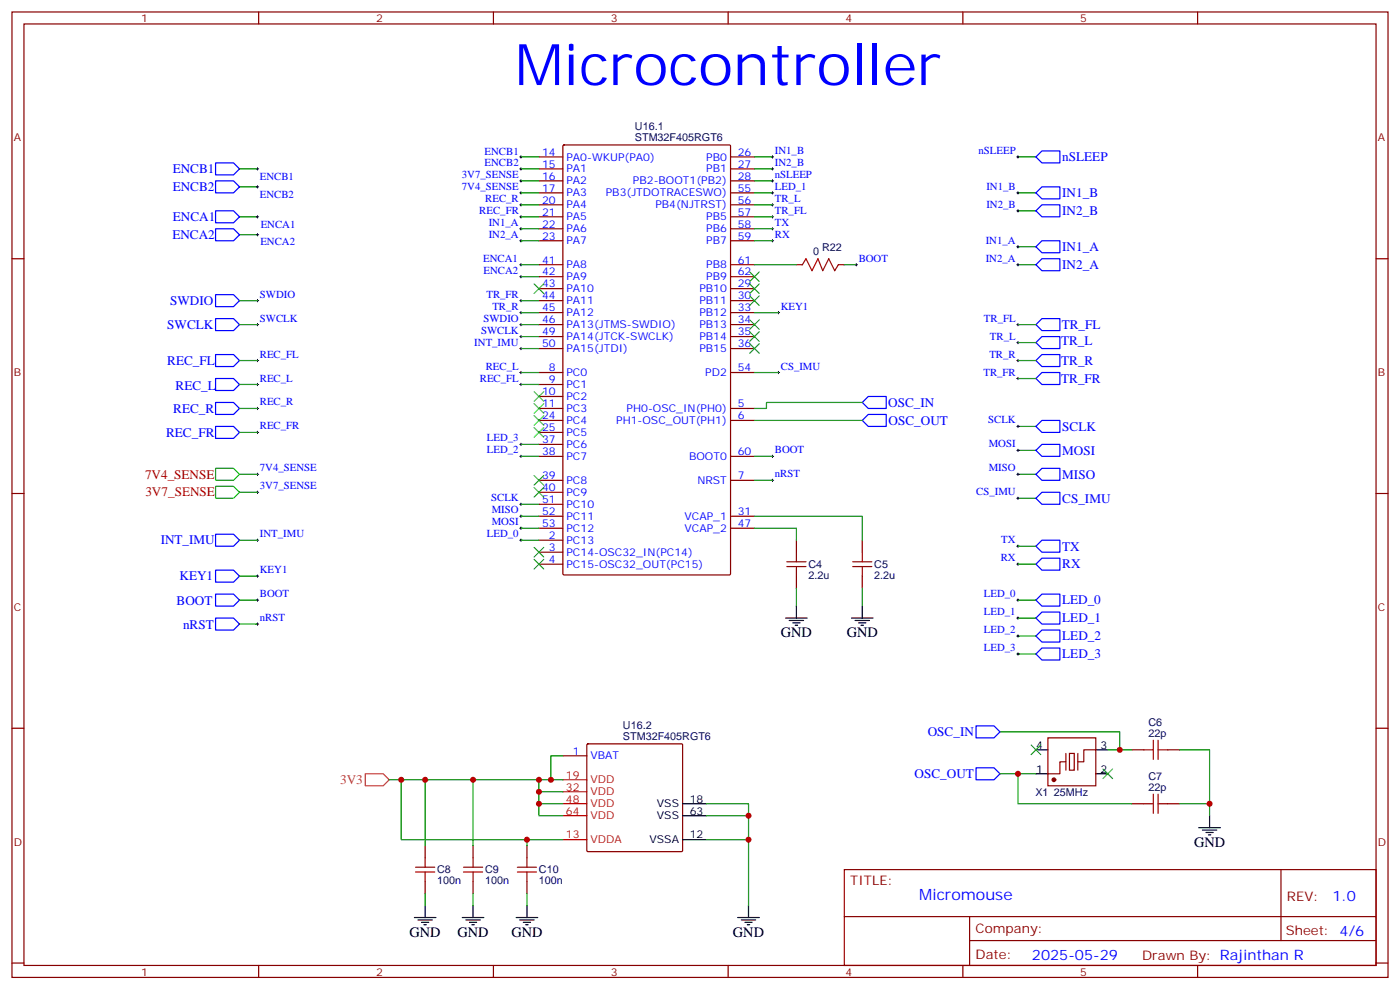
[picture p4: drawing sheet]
<svg xmlns="http://www.w3.org/2000/svg" width="412mm" height="292mm" viewBox="0 0 412 292" stroke-linecap="round" stroke-linejoin="round" font-family="sans-serif">
<g fill="none" stroke="#870000" stroke-width=".35">
<path d="M3.5 3.5h405.4v284.4h-405.4zM7.1 7.1h398.2v277.2h-398.2zM76.2 3.5v3.6M145.3 3.5v3.6M214.5 3.5v3.6M283.6 3.5v3.6M352.8 3.5v3.6M158.7 46.2h7.1M158.7 49.7h7.1M158.7 53.3h7.1M158.7 56.8h7.1M165.9 42.9l.3-.2h48.6l.3 .2 .1 126.1-.2 .3h-48.8l-.3-.2z"/>
<path d="M215.2 46.2h7M215.2 49.7h7M215.2 53.3h7M215.2 56.8h7M3.5 76.2h3.6M158.7 60.3h7.1M158.7 63.9h7.1M158.7 67.4h7.1M158.7 70.9h7.1M158.7 78h7.1M215.2 60.3h7M215.2 63.9h7"/>
<path d="M215.2 67.4h7M215.2 70.9h7M215.2 78h7M234.6 78h1.8M246.9 78h1.8M405.3 76.2h3.6M158.7 85h7.1M158.7 88.5h7.1M158.7 92.1h7.1M158.7 95.6h7.1M158.7 99.1h7.1M158.7 81.5h7.1"/>
<path d="M215.2 85h7M215.2 88.5h7M215.2 92.1h7M215.2 95.6h7M215.2 99.1h7M215.2 81.5h7M158.7 102.7h7.1M158.7 109.7h7.1M158.7 113.2h7.1M158.7 116.8h7.1M215.2 102.7h7M215.2 109.7h7"/>
<path d="M158.7 120.3h7.1M158.7 123.8h7.1M158.7 127.4h7.1M158.7 130.9h7.1M158.7 134.4h7.1M215.2 120.3h7M215.2 123.8h7M215.2 134.4h7M3.5 145.3h3.6M158.7 159.1h7.1M158.7 141.5h7.1M158.7 145h7.1"/>
<path d="M158.7 148.5h7.1M158.7 152h7.1M158.7 155.6h7.1M215.2 141.5h7M215.2 152h7M215.2 155.6h7M234.6 159.1v3.5M254 159.1v3.5M405.3 145.3h3.6M158.7 162.6h7.1M158.7 166.2h7.1M234.6 169.7v3.5"/>
<path d="M254 169.7v3.5M3.5 214.5h3.6M172.9 219.2l.3-.1h27.5l.3 .1 .1 31.3-.2 .3h-27.7l-.3-.2zM308.7 217.3h14.1v14.1h-14.1zM405.3 214.5h3.6M165.8 222.6h7.1M314 224.4h-1.8v3.5h-3.5M315 221.9h1.4v4.9h-1.4zM322.8 220.8h-3.5v3.6h-1.8M333.4 220.8h3.5M333.4 236.7h3.5M344 220.8h3.5"/>
<path d="M344 236.7h3.5M125.2 249.1v3.5M125.2 259.6v3.6M139.3 249.1v3.5M139.3 259.6v3.6M155.2 249.1v3.5M155.2 259.6v3.6M248.7 256.1h156.6v28.2h-156.6zM377.3 256.1v20.9M248.7 270h156.5M285.6 277h119.6M285.6 270v14.1"/>
<path d="M3.5 283.6h3.6M76.2 284.3v3.6M145.3 284.3v3.6M214.5 284.3v3.6M283.6 284.3v3.6M352.8 284.3v3.6M405.3 283.6h3.6"/>
</g>
<g fill="none" stroke="#000" stroke-width=".35">
<path d="M234.6 178.5v3.5M254 178.5v3.5M231.4 182h6.4M232.5 182.7h4.2M233.5 183.4h2.2M234.2 184.2h.7M250.8 182h6.4M251.9 182.7h4.2M252.9 183.4h2.2M253.6 184.2h.8M201.1 236.7h7M305.2 227.9h3.5"/>
<path d="M305.2 220.8h3.5M322.8 227.9h3.5M322.8 220.8h3.5M201.1 247.3h7M201.1 240.2h7M353.1 243.8h6.4M354.2 244.5h4.2M355.2 245.2h2.2M356 245.9h.7M356.3 240.2v3.6M122.1 270.2h6.3M123.1 270.9h4.3"/>
<path d="M124.2 271.6h2.1M124.9 272.3h.7M125.2 266.7v3.5M136.2 270.2h6.3M137.2 270.9h4.3M138.3 271.6h2.1M139 272.3h.7M139.3 266.7v3.5M152 270.2h6.4M153.1 270.9h4.2M154.2 271.6h2.1M154.9 272.3h.7"/>
<path d="M155.2 266.7v3.5M217.3 270.2h6.4M218.4 270.9h4.2M219.4 271.6h2.1M220.1 272.3h.7M220.5 266.7v3.5"/>
</g>
<path d="M165.8 229.7h7.1M165.8 233.2h7.1M165.8 236.7h7.1M165.8 247.3h7.1M165.8 240.2h7.1" fill="none" stroke="#f00" stroke-width=".35"/>
<path d="M107.6 227.9h5.3l1.8 1.8-1.8 1.7h-5.3z" fill="none" stroke="#c60" stroke-width=".35"/>
<g fill="none" stroke="#008700" stroke-width=".35">
<path d="M70.6 49.7h5.2M70.6 55h5.2M153.5 49.7h5.2M153.5 46.2h5.2M153.5 56.8h5.2M153.5 53.3h5.2M222.2 49.7h5.3M222.2 46.2h5.3M222.2 56.8h5.3M222.2 53.3h5.3M299.9 46.2h5.3M299.9 56.8h5.3"/>
<path d="M70.6 63.9h5.2M70.6 69.1h5.2M153.5 63.9h5.2M153.5 78h5.2M153.5 67.4h5.2M153.5 70.9h5.2M153.5 60.3h5.2M222.2 63.9h5.3M222.2 78h12.4M222.2 67.4h5.3M222.2 70.9h5.3M222.2 60.3h5.3"/>
<path d="M248.7 78h3.5M299.9 78h5.3M299.9 72.7h5.3M299.9 62.1h5.3M70.6 95.6h5.2M70.6 88.5h5.2M153.5 99.1h5.2M153.5 95.6h5.2M153.5 88.5h5.2M153.5 81.5h5.2M153.5 92.1h5.2M222.2 92.1h7.1"/>
<path d="M299.9 95.6h5.3M70.6 106.2h5.2M70.6 113.2h5.2M153.5 113.2h5.2M153.5 109.7h5.2M153.5 102.7h5.2M222.2 109.7h7.1M254 118.5h-28.2v1.8h-3.6M299.9 106.2h5.3M299.9 100.9h5.3M299.9 111.5h5.3M70.6 127.4h5.2"/>
<path d="M70.6 120.3h5.2M70.6 139.7h5.2M153.5 134.4h5.2M153.5 130.9h5.2M222.2 123.8h31.8M222.2 134.4h5.3M299.9 139.7h5.3M299.9 125.6h5.3M299.9 132.6h5.3M70.6 145h5.2M70.6 159.1h5.2M153.5 148.5h5.2"/>
<path d="M153.5 152h5.2M153.5 155.6h5.2M153.5 159.1h5.2M222.2 155.6h12.4v3.5M222.2 152h31.8v7.1M222.2 141.5h5.3M299.9 146.8h5.3M70.6 176.7h5.2M70.6 169.7h5.2M234.6 173.2v5.3M254 173.2v5.3M299.9 166.2h5.3"/>
<path d="M299.9 160.9h5.3M299.9 176.7h5.3M70.6 183.8h5.2M299.9 182h5.3M299.9 187.3h5.3M299.9 192.6h5.3M294.6 215.5h35.2v5.3M114.7 229.7h51.1M118.2 229.7v17.6h47.6M125.2 229.7v19.4M139.3 229.7v19.4M158.7 229.7v10.5h7.1"/>
<path d="M158.7 233.2h7.1M158.7 236.7h7.1M165.8 222.6h-3.5v7.1M208.1 236.7h12.4v30M294.6 227.9h10.6M299.9 227.9v8.8h33.5M326.3 220.8h7.1M347.5 220.8h8.8v19.4M347.5 236.7h8.8M155.2 247.3v1.8M208.1 240.2h12.4M208.1 247.3h12.4"/>
<path d="M125.2 263.2v3.5M139.3 263.2v3.5M155.2 263.2v3.5"/>
</g>
<g fill="none" stroke="#00f" stroke-width=".35">
<path d="M63.5 48h5.3l1.8 1.7-1.8 1.8h-5.3zM63.5 53.3h5.3l1.8 1.7-1.8 1.8h-5.3zM306.9 44.5h5.3v3.5h-5.3l-1.7-1.8zM306.9 55h5.3v3.6h-5.3l-1.7-1.8zM63.5 67.4h5.3l1.8 1.7-1.8 1.8h-5.3zM63.5 62.1h5.3l1.8 1.8-1.8 1.7h-5.3zM306.9 70.9h5.3v3.5h-5.3l-1.7-1.7zM306.9 60.3h5.3v3.6h-5.3l-1.7-1.8zM306.9 76.2h5.3v3.5h-5.3l-1.7-1.7zM63.5 86.8h5.3l1.8 1.7-1.8 1.8h-5.3zM63.5 93.8h5.3l1.8 1.8-1.8 1.8h-5.3zM306.9 93.8h5.3v3.6h-5.3l-1.7-1.8z"/>
<path d="M63.5 104.4h5.3l1.8 1.8-1.8 1.8h-5.3zM63.5 111.5h5.3l1.8 1.7-1.8 1.8h-5.3zM63.5 118.5h5.3l1.8 1.8-1.8 1.8h-5.3zM254 118.5l1.8-1.7h5.3v3.5h-5.3zM305.2 100.9l1.7-1.8h5.3v3.6h-5.3zM306.9 104.4h5.3v3.6h-5.3l-1.7-1.8zM306.9 109.7h5.3v3.5h-5.3l-1.7-1.7zM63.5 125.6h5.3l1.8 1.8-1.8 1.7h-5.3zM254 123.8l1.8-1.7h5.3v3.5h-5.3zM306.9 137.9h5.3v3.6h-5.3l-1.7-1.8zM306.9 130.9h5.3v3.5h-5.3l-1.7-1.8zM306.9 123.8h5.3v3.6h-5.3l-1.7-1.8z"/>
<path d="M63.5 157.3h5.3l1.8 1.8-1.8 1.8h-5.3zM306.9 145h5.3v3.5h-5.3l-1.7-1.7zM306.9 159.1h5.3v3.5h-5.3l-1.7-1.7zM63.5 175h5.3l1.8 1.7-1.8 1.8h-5.3zM63.5 167.9h5.3l1.8 1.8-1.8 1.7h-5.3zM306.9 164.4h5.3v3.5h-5.3l-1.7-1.7zM306.9 175h5.3v3.5h-5.3l-1.7-1.8zM63.5 182h5.3l1.8 1.8-1.8 1.8h-5.3zM305.2 187.3l1.7-1.7h5.3v3.5h-5.3zM306.9 180.3h5.3v3.5h-5.3l-1.7-1.8zM306.9 190.9h5.3v3.5h-5.3l-1.7-1.8zM287.5 213.8h5.3l1.8 1.7-1.8 1.8h-5.3z"/>
<path d="M287.5 226.1h5.3l1.8 1.8-1.8 1.8h-5.3z"/>
</g>
<circle cx="310.4" cy="229.7" r=".53" fill="#870000" stroke="#870000" stroke-width=".35"/>
<path d="M314 221.9v4.9M317.5 221.9v4.9" fill="none" stroke="#871200" stroke-width=".35"/>
<g fill="none" stroke="#a10000" stroke-width=".35">
<path d="M236.4 78l1-1.8 1.8 3.5 1.7-3.5 1.5 3.5 1.7-3.5 1.8 3.5 1-1.7M231.8 165.5h5.6M231.8 166.9h5.6M234.6 162.6v2.9M234.6 166.9v2.8M251.2 165.5h5.6M251.2 166.9h5.6M254 162.6v2.9M254 166.9v2.8M339.7 218v5.7M341.1 218v5.7M336.9 220.8h2.8"/>
<path d="M336.9 236.7h2.8M339.7 233.9v5.6M341.1 220.8h2.9M341.1 233.9v5.6M341.1 236.7h2.9M122.4 256.8h5.7M122.4 255.4h5.7M125.2 252.6v2.8M125.2 256.8v2.8M136.5 256.8h5.7M136.5 255.4h5.7M139.3 252.6v2.8"/>
<path d="M139.3 256.8v2.8M152.4 256.8h5.6M152.4 255.4h5.6M155.2 252.6v2.8M155.2 256.8v2.8"/>
</g>
<g fill="none" stroke="#000" stroke-width=".29">
<path d="M75.5 49.7h.7M75.5 55h.7M75.8 49.4v.7M75.8 54.7v.7M153.1 49.7h.7M153.1 46.2h.7M153.1 56.8h.7M153.1 53.3h.7M153.5 45.9v.7M153.5 49.4v.7M153.5 52.9v.7M153.5 56.4v.8"/>
<path d="M153.5 60v.7M227.2 49.7h.7M227.2 46.2h.7M227.2 56.8h.7M227.2 53.3h.7M227.5 45.9v.7M227.5 49.4v.7M227.5 52.9v.7M227.5 56.4v.8M227.5 60v.7M299.5 46.2h.7M299.5 56.8h.7"/>
<path d="M299.9 45.9v.7M299.9 56.4v.8M75.5 63.9h.7M75.5 69.1h.7M75.8 63.5v.7M75.8 68.8v.7M153.1 63.9h.7M153.1 78h.7M153.1 67.4h.7M153.1 70.9h.7M153.1 60.3h.7M153.5 63.5v.7"/>
<path d="M153.5 67v.7M153.5 70.6v.7M153.5 77.6v.7M227.2 63.9h.7M227.2 67.4h.7M227.2 70.9h.7M227.2 60.3h.7M227.5 63.5v.7M227.5 67v.7M227.5 70.6v.7M251.9 78h.7M252.2 77.6v.7"/>
<path d="M299.5 78h.7M299.5 72.7h.7M299.5 62.1h.7M299.9 61.7v.7M299.9 72.3v.7M299.9 77.6v.7M75.5 88.5h.7M75.5 95.6h.7M75.8 88.2v.7M75.8 95.2v.8M153.1 88.5h.7M153.1 95.6h.7"/>
<path d="M153.1 99.1h.7M153.1 81.5h.7M153.1 92.1h.7M153.5 81.1v.7M153.5 88.2v.7M153.5 91.7v.7M153.5 95.2v.8M153.5 98.8v.7M229 92.1h.7M229.3 91.7v.7M299.5 95.6h.7M299.9 95.2v.8"/>
<path d="M75.5 106.2h.7M75.5 113.2h.7M75.8 105.8v.7M75.8 112.9v.7M75.8 119.9v.8M153.1 113.2h.7M153.1 109.7h.7M153.1 102.7h.7M153.5 102.3v.7M153.5 109.4v.7M153.5 112.9v.7M229 109.7h.7"/>
<path d="M229.3 109.4v.7M299.5 106.2h.7M299.5 100.9h.7M299.5 111.5h.7M299.9 100.5v.7M299.9 105.8v.7M299.9 111.1v.7M75.5 120.3h.7M75.5 127.4h.7M75.5 139.7h.7M75.8 127v.7M75.8 139.3v.8"/>
<path d="M153.1 134.4h.7M153.1 130.9h.7M153.5 130.5v.7M153.5 134.1v.7M227.2 134.4h.7M227.5 134.1v.7M299.5 139.7h.7M299.5 132.6h.7M299.5 125.6h.7M299.9 125.2v.7M299.9 132.3v.7M299.9 139.3v.8"/>
<path d="M75.5 145h.7M75.5 159.1h.7M75.8 144.6v.7M75.8 158.8v.7M153.1 148.5h.7M153.1 155.6h.7M153.1 152h.7M153.1 159.1h.7M153.5 148.2v.7M153.5 151.7v.7M153.5 155.2v.7M153.5 158.8v.7"/>
<path d="M227.2 141.5h.7M227.5 141.1v.7M299.5 146.8h.7M299.9 146.4v.7M75.5 176.7h.7M75.5 169.7h.7M75.8 169.3v.7M75.8 176.4v.7M299.5 160.9h.7M299.5 166.2h.7M299.5 176.7h.7M299.9 160.5v.7"/>
<path d="M299.9 165.8v.7M299.9 176.4v.7M75.5 183.8h.7M75.8 183.4v.8M299.5 182h.7M299.5 187.3h.7M299.5 192.6h.7M299.9 181.7v.7M299.9 187v.7M299.9 192.3v.7"/>
</g>
<path d="M63.5 137.9h5.3l1.8 1.8-1.8 1.8h-5.3zM63.5 143.2h5.3l1.8 1.8-1.8 1.8h-5.3z" fill="none" stroke="#0f0" stroke-width=".35"/>
<g fill="none" stroke="#3c3" stroke-width=".35">
<path d="M157.3 83.6l2.9 2.8M160.2 83.6l-2.9 2.8M220.8 80.1l2.9 2.8M220.8 83.6l2.9 2.8M220.8 87.1l2.9 2.9M220.8 94.2l2.9 2.8M220.8 97.7l2.9 2.8M223.7 80.1l-2.9 2.8M223.7 83.6l-2.9 2.8M223.7 87.1l-2.9 2.9M223.7 94.2l-2.9 2.8M223.7 97.7l-2.9 2.8"/>
<path d="M157.3 115.4l2.9 2.8M157.3 118.9l2.9 2.8M160.2 115.4l-2.9 2.8M160.2 118.9l-2.9 2.8M220.8 101.2l2.9 2.9M223.7 101.2l-2.9 2.9M157.3 122.4l2.9 2.8M157.3 125.9l2.9 2.9M160.2 122.4l-2.9 2.8M160.2 125.9l-2.9 2.9M157.3 140.1l2.9 2.8M157.3 143.6l2.9 2.8"/>
<path d="M160.2 143.6l-2.9 2.8M160.2 140.1l-2.9 2.8M157.3 161.2l2.9 2.8M157.3 164.7l2.9 2.9M160.2 161.2l-2.9 2.8M160.2 164.7l-2.9 2.9M303.7 219.4l2.9 2.8M306.6 219.4l-2.9 2.8M324.9 226.5l2.8 2.8M327.7 226.5l-2.8 2.8"/>
</g>
<g fill="#c00">
<circle cx="158.8" cy="229.7" r=".88"/>
<circle cx="220.5" cy="240.2" r=".88"/>
<circle cx="162.3" cy="229.7" r=".88"/>
<circle cx="158.8" cy="233.2" r=".88"/>
<circle cx="158.8" cy="236.7" r=".88"/>
<circle cx="220.5" cy="247.3" r=".88"/>
<circle cx="356.3" cy="236.7" r=".88"/>
<circle cx="329.8" cy="220.8" r=".88"/>
<circle cx="299.9" cy="227.9" r=".88"/>
<circle cx="125.2" cy="229.7" r=".88"/>
<circle cx="139.3" cy="229.7" r=".88"/>
<circle cx="155.2" cy="247.3" r=".88"/>
<circle cx="118.2" cy="229.7" r=".88"/>
</g>
<text font-size="16.9" fill="#00f" x="151.7" y="25">Microcontroller</text>
<text font-size="4.6" fill="#00f" x="270.8" y="265.1">Micromouse</text>
<g font-size="4.2">
<text x="230" y="187.7">GND</text>
<text x="249.4" y="187.7">GND</text>
<text x="351.7" y="249.4">GND</text>
<text x="120.6" y="275.9">GND</text>
<text x="134.8" y="275.9">GND</text>
<text x="150.6" y="275.9">GND</text>
<text x="215.9" y="275.9">GND</text>
</g>
<g font-size="4.2" fill="#00f">
<text x="392.5" y="265.4">1.0</text>
<text x="304" y="282.7">2025-05-29</text>
</g>
<g font-size="3.9" fill="#00f">
<text x="312.9" y="47.5">nSLEEP</text>
<text x="50.9" y="50.9">ENCB1</text>
<text x="50.9" y="56.1">ENCB2</text>
<text x="312.9" y="58">IN1_B</text>
<text x="50.9" y="65.2">ENCA1</text>
<text x="312.9" y="63.3">IN2_B</text>
<text x="50.8" y="70.4">ENCA2</text>
<text x="312.9" y="73.9">IN1_A</text>
<text x="312.9" y="79.2">IN2_A</text>
<text x="50.1" y="89.8">SWDIO</text>
<text x="49.3" y="96.9">SWCLK</text>
<text x="312.6" y="101.8">TR_L</text>
<text x="312.7" y="96.9">TR_FL</text>
<text x="49.3" y="107.4">REC_FL</text>
<text x="312.6" y="107.5">TR_R</text>
<text x="312.6" y="112.8">TR_FR</text>
<text x="51.7" y="114.9">REC_L</text>
<text x="261.7" y="119.8">OSC_IN</text>
<text x="51" y="121.5">REC_R</text>
<text x="261.8" y="125.1">OSC_OUT</text>
<text x="48.9" y="128.6">REC_FR</text>
<text x="312.9" y="126.9">SCLK</text>
<text x="312.9" y="133.9">MOSI</text>
<text x="312.9" y="141">MISO</text>
<text x="312.9" y="148">CS_IMU</text>
<text x="47.3" y="160.3">INT_IMU</text>
<text x="312.9" y="162.1">TX</text>
<text x="312.9" y="167.4">RX</text>
<text x="52.9" y="171">KEY1</text>
<text x="52" y="178.1">BOOT</text>
<text x="312.9" y="177.9">LED_0</text>
<text x="53.9" y="185.2">nRST</text>
<text x="312.9" y="183.2">LED_1</text>
<text x="312.9" y="188.5">LED_2</text>
<text x="312.9" y="193.8">LED_3</text>
<text x="273.3" y="216.8">OSC_IN</text>
<text x="269.4" y="229.2">OSC_OUT</text>
</g>
<g font-size="3.9" fill="#c00">
<text x="42.7" y="141">7V4_SENSE</text>
<text x="42.8" y="146.2">3V7_SENSE</text>
</g>
<text font-size="3.9" fill="#c60" x="100.2" y="230.8">3V3</text>
<g font-size="3.9" fill="#800">
<text x="250.5" y="260.7">TITLE:</text>
<text x="379.1" y="265.4">REV:</text>
<text x="287.4" y="274.9">Company:</text>
<text x="378.7" y="275.5">Sheet: 4/6</text>
<text x="287.4" y="282.6">Date:</text>
<text x="336.4" y="282.7">Drawn By: Rajinthan R</text>
</g>
<g font-size="3.2" fill="#800">
<text x="41.6" y="6.5">1</text>
<text x="110.8" y="6.5">2</text>
<text x="179.9" y="6.5">3</text>
<text x="249.1" y="6.5">4</text>
<text x="318.2" y="6.5">5</text>
<text x="4.1" y="41.6">A</text>
<text x="405.9" y="41.6">A</text>
<text x="4.1" y="110.8">B</text>
<text x="405.9" y="110.8">B</text>
<text x="4.1" y="179.9">C</text>
<text x="405.9" y="179.9">C</text>
<text x="4.1" y="249.1">D</text>
<text x="405.9" y="249.1">D</text>
<text x="41.6" y="287.3">1</text>
<text x="110.8" y="287.3">2</text>
<text x="179.9" y="287.3">3</text>
<text x="249.1" y="287.3">4</text>
<text x="318.2" y="287.3">5</text>
</g>
<g font-size="3.2" fill="#000080">
<text x="187" y="41.5">STM32F405RGT6</text>
<text x="187" y="38.3">U16.1</text>
<text x="239.5" y="75.1">0</text>
<text x="242.2" y="73.8">R22</text>
<text x="238.1" y="167.3">C4</text>
<text x="257.5" y="167.3">C5</text>
<text x="238.1" y="170.5">2.2u</text>
<text x="257.5" y="170.5">2.2u</text>
<text x="183.5" y="214.7">U16.2</text>
<text x="338.3" y="213.8">C6</text>
<text x="183.5" y="217.9">STM32F405RGT6</text>
<text x="338.3" y="217">22p</text>
<text x="338.3" y="232.8">22p</text>
<text x="338.3" y="229.7">C7</text>
<text x="305" y="234.3">X1</text>
<text x="310.5" y="234.3">25MHz</text>
<text x="128.8" y="257.2">C8</text>
<text x="142.9" y="257.2">C9</text>
<text x="158.7" y="257.2">C10</text>
<text x="128.8" y="260.4">100n</text>
<text x="142.9" y="260.4">100n</text>
<text x="158.7" y="260.4">100n</text>
</g>
<g font-size="3.2" fill="#00f">
<text x="142.8" y="45.5">ENCB1</text>
<text x="159.7" y="45.9">14</text>
<text x="166.9" y="47.3">PA0-WKUP(PA0)</text>
<text x="208" y="47.3">PB0</text>
<text x="217.3" y="45.9">26</text>
<text x="228.2" y="45.3">IN1_B</text>
<text x="288.3" y="45.3">nSLEEP</text>
<text x="76.6" y="52.9">ENCB1</text>
<text x="136.1" y="52.4">3V7_SENSE</text>
<text x="142.8" y="49">ENCB2</text>
<text x="159.7" y="49.4">15</text>
<text x="159.7" y="52.9">16</text>
<text x="166.9" y="50.8">PA1</text>
<text x="208" y="50.8">PB1</text>
<text x="217.3" y="49.4">27</text>
<text x="217.3" y="52.9">28</text>
<text x="228.2" y="52.4">nSLEEP</text>
<text x="228.2" y="48.9">IN2_B</text>
<text x="76.6" y="58.2">ENCB2</text>
<text x="136.1" y="55.9">7V4_SENSE</text>
<text x="142.9" y="59.4">REC_R</text>
<text x="159.7" y="56.4">17</text>
<text x="159.7" y="60">20</text>
<text x="166.9" y="54.3">PA2</text>
<text x="166.9" y="57.9">PA3</text>
<text x="178.4" y="57.9">PB3(JTDOTRACESWO)</text>
<text x="186.5" y="54.3">PB2-BOOT1(PB2)</text>
<text x="217.3" y="56.4">55</text>
<text x="217.3" y="60">56</text>
<text x="228.2" y="59.4">TR_L</text>
<text x="228.2" y="55.9">LED_1</text>
<text x="290.6" y="55.9">IN1_B</text>
<text x="141.2" y="63">REC_FR</text>
<text x="159.7" y="63.5">21</text>
<text x="166.9" y="61.4">PA4</text>
<text x="166.9" y="64.9">PA5</text>
<text x="193" y="61.4">PB4(NJTRST)</text>
<text x="208" y="64.9">PB5</text>
<text x="217.3" y="63.5">57</text>
<text x="228.2" y="63">TR_FL</text>
<text x="290.6" y="61.2">IN2_B</text>
<text x="76.8" y="67">ENCA1</text>
<text x="144" y="66.5">IN1_A</text>
<text x="144" y="70">IN2_A</text>
<text x="159.7" y="67">22</text>
<text x="159.7" y="70.6">23</text>
<text x="166.9" y="68.4">PA6</text>
<text x="166.9" y="72">PA7</text>
<text x="208" y="68.4">PB6</text>
<text x="208" y="72">PB7</text>
<text x="217.3" y="67">58</text>
<text x="217.3" y="70.6">59</text>
<text x="228.2" y="70">RX</text>
<text x="228.2" y="66.5">TX</text>
<text x="290.4" y="71.8">IN1_A</text>
<text x="76.7" y="72.3">ENCA2</text>
<text x="142.3" y="77.1">ENCA1</text>
<text x="159.7" y="77.6">41</text>
<text x="217.3" y="77.6">61</text>
<text x="252.9" y="77.1">BOOT</text>
<text x="290.4" y="77.1">IN2_A</text>
<text x="142.4" y="80.6">ENCA2</text>
<text x="159.7" y="81.1">42</text>
<text x="166.9" y="79">PA8</text>
<text x="166.9" y="82.6">PA9</text>
<text x="208" y="79">PB8</text>
<text x="208" y="82.6">PB9</text>
<text x="217.3" y="81.1">62</text>
<text x="76.6" y="87.7">SWDIO</text>
<text x="143.3" y="87.7">TR_FR</text>
<text x="159.7" y="84.7">43</text>
<text x="159.7" y="88.2">44</text>
<text x="166.9" y="86.1">PA10</text>
<text x="166.9" y="89.6">PA11</text>
<text x="206" y="86.1">PB10</text>
<text x="206" y="89.6">PB11</text>
<text x="217.3" y="84.7">29</text>
<text x="217.3" y="88.2">30</text>
<text x="76.6" y="94.7">SWCLK</text>
<text x="142.4" y="94.7">SWDIO</text>
<text x="145" y="91.2">TR_R</text>
<text x="159.7" y="91.7">45</text>
<text x="159.7" y="95.2">46</text>
<text x="166.9" y="93.1">PA12</text>
<text x="206" y="93.1">PB12</text>
<text x="217.3" y="91.7">33</text>
<text x="217.3" y="95.2">34</text>
<text x="230" y="91.2">KEY1</text>
<text x="289.9" y="94.7">TR_FL</text>
<text x="139.7" y="102">INT_IMU</text>
<text x="141.7" y="98.2">SWCLK</text>
<text x="159.7" y="98.8">49</text>
<text x="166.9" y="96.7">PA13(JTMS-SWDIO)</text>
<text x="166.9" y="100.2">PA14(JTCK-SWCLK)</text>
<text x="206" y="96.7">PB13</text>
<text x="206" y="100.2">PB14</text>
<text x="217.3" y="98.8">35</text>
<text x="291.6" y="100">TR_L</text>
<text x="76.6" y="105.3">REC_FL</text>
<text x="159.7" y="102.3">50</text>
<text x="166.9" y="103.7">PA15(JTDI)</text>
<text x="206" y="103.7">PB15</text>
<text x="217.3" y="102.3">36</text>
<text x="291.4" y="105.3">TR_R</text>
<text x="76.6" y="112.4">REC_L</text>
<text x="141.4" y="112.4">REC_FL</text>
<text x="143.1" y="108.8">REC_L</text>
<text x="161.7" y="109.4">8</text>
<text x="161.7" y="112.9">9</text>
<text x="166.9" y="110.8">PC0</text>
<text x="207.8" y="110.8">PD2</text>
<text x="217.3" y="109.4">54</text>
<text x="230" y="108.8">CS_IMU</text>
<text x="289.7" y="110.6">TR_FR</text>
<text x="76.6" y="119.4">REC_R</text>
<text x="159.7" y="116.4">10</text>
<text x="159.7" y="119.9">11</text>
<text x="166.9" y="114.3">PC1</text>
<text x="166.9" y="117.8">PC2</text>
<text x="217.3" y="119.9">5</text>
<text x="159.7" y="123.5">24</text>
<text x="166.9" y="121.4">PC3</text>
<text x="166.9" y="124.9">PC4</text>
<text x="181.5" y="124.9">PH1-OSC_OUT(PH1)</text>
<text x="184.6" y="121.4">PH0-OSC_IN(PH0)</text>
<text x="217.3" y="123.5">6</text>
<text x="291.1" y="124.7">SCLK</text>
<text x="76.6" y="126.5">REC_FR</text>
<text x="143.4" y="130">LED_3</text>
<text x="159.7" y="127">25</text>
<text x="159.7" y="130.5">37</text>
<text x="166.9" y="128.4">PC5</text>
<text x="166.9" y="131.9">PC6</text>
<text x="291.2" y="131.8">MOSI</text>
<text x="143.4" y="133.5">LED_2</text>
<text x="159.7" y="134.1">38</text>
<text x="166.9" y="135.5">PC7</text>
<text x="203" y="135.5">BOOT0</text>
<text x="217.3" y="134.1">60</text>
<text x="228.2" y="133.5">BOOT</text>
<text x="76.6" y="138.8">7V4_SENSE</text>
<text x="159.7" y="141.1">39</text>
<text x="166.9" y="142.5">PC8</text>
<text x="205.4" y="142.5">NRST</text>
<text x="217.3" y="141.1">7</text>
<text x="228.2" y="140.6">nRST</text>
<text x="291.2" y="138.8">MISO</text>
<text x="76.6" y="144.1">3V7_SENSE</text>
<text x="144.7" y="147.6">SCLK</text>
<text x="159.7" y="144.6">40</text>
<text x="159.7" y="148.2">51</text>
<text x="166.9" y="146.1">PC9</text>
<text x="166.9" y="149.6">PC10</text>
<text x="287.6" y="145.9">CS_IMU</text>
<text x="144.8" y="154.7">MOSI</text>
<text x="144.8" y="151.2">MISO</text>
<text x="159.7" y="151.7">52</text>
<text x="159.7" y="155.2">53</text>
<text x="166.9" y="153.1">PC11</text>
<text x="201.6" y="153.1">VCAP_1</text>
<text x="217.3" y="151.7">31</text>
<text x="217.3" y="155.2">47</text>
<text x="76.6" y="158.2">INT_IMU</text>
<text x="143.4" y="158.2">LED_0</text>
<text x="161.7" y="158.8">2</text>
<text x="166.9" y="160.2">PC13</text>
<text x="166.9" y="156.6">PC12</text>
<text x="201.6" y="156.6">VCAP_2</text>
<text x="294.9" y="160">TX</text>
<text x="161.7" y="162.3">3</text>
<text x="161.7" y="165.8">4</text>
<text x="166.9" y="163.7">PC14-OSC32_IN(PC14)</text>
<text x="166.9" y="167.2">PC15-OSC32_OUT(PC15)</text>
<text x="294.8" y="165.3">RX</text>
<text x="76.6" y="168.8">KEY1</text>
<text x="76.6" y="175.9">BOOT</text>
<text x="289.8" y="175.9">LED_0</text>
<text x="76.6" y="182.9">nRST</text>
<text x="289.8" y="181.2">LED_1</text>
<text x="289.8" y="186.4">LED_2</text>
<text x="289.8" y="191.7">LED_3</text>
<text x="168.7" y="222.2">1</text>
<text x="173.9" y="223.7">VBAT</text>
</g>
<g font-size="3.2">
<text x="305.3" y="220.5">4</text>
<text x="324.2" y="220.5">3</text>
<text x="305.3" y="227.5">1</text>
<text x="324.2" y="227.5">2</text>
<text x="193.5" y="237.8">VSS</text>
<text x="203.2" y="236.4">18</text>
<text x="203.2" y="239.9">63</text>
<text x="193.5" y="241.3">VSS</text>
<text x="191.4" y="248.4">VSSA</text>
<text x="203.2" y="246.9">12</text>
</g>
<g font-size="3.2" fill="#f00">
<text x="166.7" y="229.3">19</text>
<text x="166.7" y="232.8">32</text>
<text x="173.9" y="230.7">VDD</text>
<text x="166.7" y="236.4">48</text>
<text x="166.7" y="239.9">64</text>
<text x="173.9" y="234.2">VDD</text>
<text x="173.9" y="237.8">VDD</text>
<text x="173.9" y="241.3">VDD</text>
<text x="166.7" y="246.9">13</text>
<text x="173.9" y="248.4">VDDA</text>
</g>
</svg>
